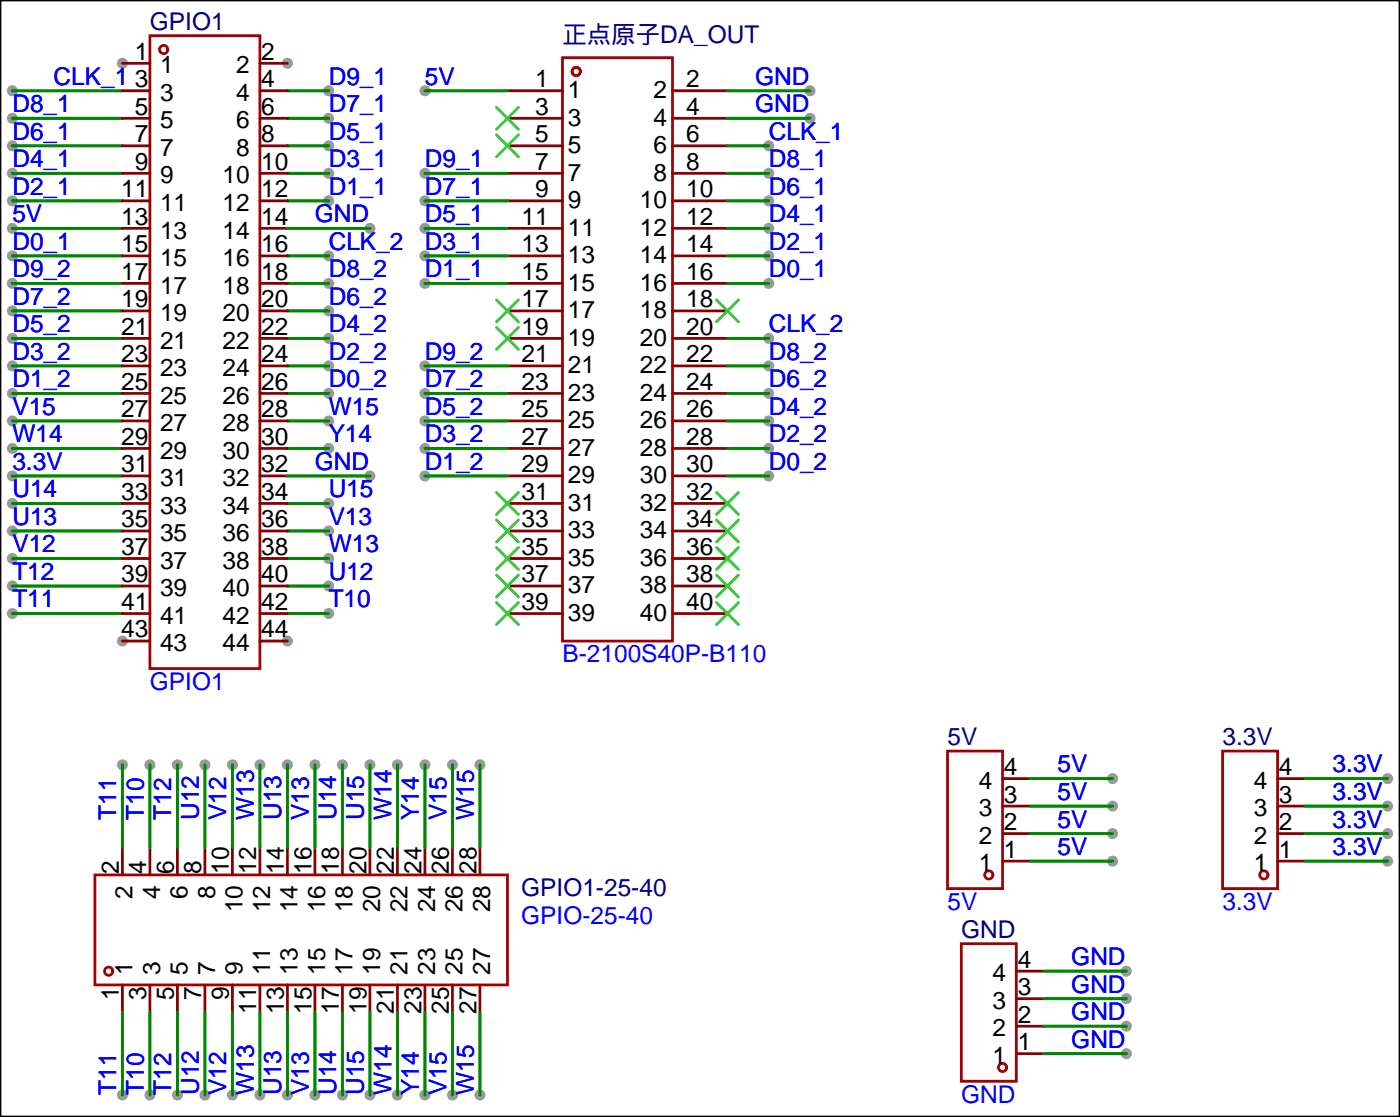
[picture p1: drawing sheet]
<svg xmlns="http://www.w3.org/2000/svg" width="129mm" height="103mm" viewBox="0 0 129 103" stroke-linecap="round" stroke-linejoin="round" font-family="sans-serif">
<path d="M0 0h129.3v103.1h-129.3z" fill="#fff" stroke="#000" stroke-width=".25"/>
<g fill="#999">
<circle cx="11.3" cy="5.8" r=".51"/>
<circle cx="26.5" cy="59.2" r=".51"/>
<circle cx="11.3" cy="59.2" r=".51"/>
<circle cx="26.5" cy="5.8" r=".51"/>
<circle cx="39.2" cy="8.4" r=".51"/>
<circle cx="1.1" cy="8.4" r=".51"/>
<circle cx="30.4" cy="8.4" r=".51"/>
<circle cx="1.1" cy="10.9" r=".51"/>
<circle cx="30.4" cy="10.9" r=".51"/>
<circle cx="71" cy="16" r=".51"/>
<circle cx="71" cy="13.5" r=".51"/>
<circle cx="71" cy="18.5" r=".51"/>
<circle cx="1.1" cy="13.5" r=".51"/>
<circle cx="39.2" cy="18.5" r=".51"/>
<circle cx="39.2" cy="16" r=".51"/>
<circle cx="30.4" cy="13.5" r=".51"/>
<circle cx="39.2" cy="21.1" r=".51"/>
<circle cx="1.1" cy="16" r=".51"/>
<circle cx="71" cy="21.1" r=".51"/>
<circle cx="39.2" cy="23.6" r=".51"/>
<circle cx="30.4" cy="16" r=".51"/>
<circle cx="71" cy="23.6" r=".51"/>
<circle cx="1.1" cy="21.1" r=".51"/>
<circle cx="1.1" cy="18.5" r=".51"/>
<circle cx="30.4" cy="18.5" r=".51"/>
<circle cx="39.2" cy="26.2" r=".51"/>
<circle cx="1.1" cy="23.6" r=".51"/>
<circle cx="71" cy="26.2" r=".51"/>
<circle cx="30.4" cy="23.6" r=".51"/>
<circle cx="71" cy="31.2" r=".51"/>
<circle cx="1.1" cy="26.2" r=".51"/>
<circle cx="39.2" cy="33.8" r=".51"/>
<circle cx="30.4" cy="26.2" r=".51"/>
<circle cx="71" cy="33.8" r=".51"/>
<circle cx="1.1" cy="28.7" r=".51"/>
<circle cx="39.2" cy="36.3" r=".51"/>
<circle cx="30.4" cy="28.7" r=".51"/>
<circle cx="71" cy="36.3" r=".51"/>
<circle cx="1.1" cy="31.2" r=".51"/>
<circle cx="39.2" cy="38.9" r=".51"/>
<circle cx="71" cy="38.9" r=".51"/>
<circle cx="30.4" cy="31.2" r=".51"/>
<circle cx="1.1" cy="33.8" r=".51"/>
<circle cx="39.2" cy="41.4" r=".51"/>
<circle cx="30.4" cy="33.8" r=".51"/>
<circle cx="71" cy="41.4" r=".51"/>
<circle cx="39.2" cy="43.9" r=".51"/>
<circle cx="1.1" cy="36.3" r=".51"/>
<circle cx="30.4" cy="36.3" r=".51"/>
<circle cx="71" cy="43.9" r=".51"/>
<circle cx="1.1" cy="38.9" r=".51"/>
<circle cx="1.1" cy="41.4" r=".51"/>
<circle cx="1.1" cy="43.9" r=".51"/>
<circle cx="1.1" cy="46.5" r=".51"/>
<circle cx="1.1" cy="49" r=".51"/>
<circle cx="1.1" cy="51.6" r=".51"/>
<circle cx="1.1" cy="54.1" r=".51"/>
<circle cx="1.1" cy="56.6" r=".51"/>
<circle cx="30.4" cy="56.6" r=".51"/>
<circle cx="30.4" cy="54.1" r=".51"/>
<circle cx="30.4" cy="51.6" r=".51"/>
<circle cx="30.4" cy="49" r=".51"/>
<circle cx="30.4" cy="46.5" r=".51"/>
<circle cx="30.4" cy="41.4" r=".51"/>
<circle cx="30.4" cy="38.9" r=".51"/>
<circle cx="74.8" cy="8.4" r=".51"/>
<circle cx="74.8" cy="10.9" r=".51"/>
<circle cx="34.2" cy="21.1" r=".51"/>
<circle cx="34.2" cy="43.9" r=".51"/>
<circle cx="102.7" cy="71.9" r=".51"/>
<circle cx="102.7" cy="74.4" r=".51"/>
<circle cx="102.7" cy="77" r=".51"/>
<circle cx="102.7" cy="79.5" r=".51"/>
<circle cx="104" cy="89.7" r=".51"/>
<circle cx="104" cy="92.2" r=".51"/>
<circle cx="104" cy="94.7" r=".51"/>
<circle cx="104" cy="97.3" r=".51"/>
<circle cx="128.1" cy="71.9" r=".51"/>
<circle cx="128.1" cy="74.4" r=".51"/>
<circle cx="128.1" cy="77" r=".51"/>
<circle cx="128.1" cy="79.5" r=".51"/>
<circle cx="11.3" cy="70.6" r=".51"/>
<circle cx="11.3" cy="101.1" r=".51"/>
<circle cx="13.8" cy="70.6" r=".51"/>
<circle cx="13.8" cy="101.1" r=".51"/>
<circle cx="16.4" cy="70.6" r=".51"/>
<circle cx="16.4" cy="101.1" r=".51"/>
<circle cx="18.9" cy="70.6" r=".51"/>
<circle cx="18.9" cy="101.1" r=".51"/>
<circle cx="21.5" cy="70.6" r=".51"/>
<circle cx="21.5" cy="101.1" r=".51"/>
<circle cx="24" cy="70.6" r=".51"/>
<circle cx="24" cy="101.1" r=".51"/>
<circle cx="26.5" cy="70.6" r=".51"/>
<circle cx="26.5" cy="101.1" r=".51"/>
<circle cx="29.1" cy="70.6" r=".51"/>
<circle cx="29.1" cy="101.1" r=".51"/>
<circle cx="31.6" cy="70.6" r=".51"/>
<circle cx="31.6" cy="101.1" r=".51"/>
<circle cx="34.2" cy="70.6" r=".51"/>
<circle cx="34.2" cy="101.1" r=".51"/>
<circle cx="36.7" cy="70.6" r=".51"/>
<circle cx="36.7" cy="101.1" r=".51"/>
<circle cx="39.2" cy="70.6" r=".51"/>
<circle cx="39.2" cy="101.1" r=".51"/>
<circle cx="41.8" cy="70.6" r=".51"/>
<circle cx="41.8" cy="101.1" r=".51"/>
<circle cx="44.3" cy="70.6" r=".51"/>
<circle cx="44.3" cy="101.1" r=".51"/>
</g>
<g fill="none" stroke="#a10000" stroke-width=".25">
<path d="M13.8 3.3h10.2v58.4h-10.2zM51.9 5.3h10.2v53.9h-10.2zM87.5 69.3h5.1v12.7h-5.1zM112.9 69.3h5.1v12.7h-5.1zM8.8 80.8h38.1v10.1h-38.1zM88.8 87.1h5.1v12.7h-5.1z"/>
<circle cx="15.1" cy="4.6" r=".38"/>
<circle cx="53.2" cy="6.6" r=".38"/>
<circle cx="10" cy="89.7" r=".38"/>
<circle cx="91.3" cy="80.8" r=".38"/>
<circle cx="92.6" cy="98.6" r=".38"/>
<circle cx="116.7" cy="80.8" r=".38"/>
</g>
<g fill="none" stroke="#870000" stroke-width=".25">
<path d="M11.3 8.4h2.5M11.3 10.9h2.5M11.3 13.5h2.5M11.3 16h2.5M11.3 18.5h2.5M11.3 5.8h2.5M24 8.4h2.5M24 10.9h2.5M24 13.5h2.5M24 16h2.5M24 18.5h2.5M24 5.8h2.5"/>
<path d="M46.9 8.4h5M46.9 10.9h5M46.9 13.5h5M46.9 16h5M46.9 18.5h5M62.1 8.4h5.1M62.1 10.9h5.1M62.1 13.5h5.1M62.1 16h5.1M62.1 18.5h5.1M11.3 21.1h2.5M11.3 23.6h2.5"/>
<path d="M11.3 26.2h2.5M11.3 28.7h2.5M11.3 31.2h2.5M11.3 33.8h2.5M11.3 36.3h2.5M11.3 38.9h2.5M24 21.1h2.5M24 23.6h2.5M24 26.2h2.5M24 28.7h2.5M24 31.2h2.5M24 33.8h2.5"/>
<path d="M24 36.3h2.5M24 38.9h2.5M46.9 21.1h5M46.9 23.6h5M46.9 26.2h5M46.9 28.7h5M46.9 31.2h5M46.9 33.8h5M46.9 36.3h5M46.9 38.9h5M62.1 21.1h5.1M62.1 23.6h5.1"/>
<path d="M62.1 26.2h5.1M62.1 28.7h5.1M62.1 31.2h5.1M62.1 33.8h5.1M62.1 36.3h5.1M62.1 38.9h5.1M11.3 41.4h2.5M11.3 43.9h2.5M11.3 46.5h2.5M11.3 49h2.5M11.3 51.6h2.5M11.3 54.1h2.5"/>
<path d="M11.3 56.6h2.5M11.3 59.2h2.5M24 41.4h2.5M24 43.9h2.5M24 46.5h2.5M24 49h2.5M24 51.6h2.5M24 54.1h2.5M24 56.6h2.5M24 59.2h2.5M46.9 41.4h5M46.9 43.9h5"/>
<path d="M46.9 46.5h5M46.9 49h5M46.9 51.6h5M46.9 54.1h5M46.9 56.6h5M62.1 41.4h5.1M62.1 43.9h5.1M62.1 46.5h5.1M62.1 49h5.1M62.1 51.6h5.1M62.1 54.1h5.1M62.1 56.6h5.1"/>
<path d="M11.3 78.2v2.6M13.8 78.2v2.6M16.4 78.2v2.6M18.9 78.2v2.6M21.5 78.2v2.6M24 78.2v2.6M26.5 78.2v2.6M29.1 78.2v2.6M31.6 78.2v2.6M34.2 78.2v2.6M36.7 78.2v2.6M39.2 78.2v2.6"/>
<path d="M41.8 78.2v2.6M44.3 78.2v2.6M92.6 79.5h2.5M92.6 77h2.5M92.6 74.4h2.5M92.6 71.9h2.5M118 79.5h2.5M118 77h2.5M118 74.4h2.5M118 71.9h2.5M11.3 90.9v2.6M13.8 90.9v2.6"/>
<path d="M16.4 90.9v2.6M18.9 90.9v2.6M21.5 90.9v2.6M24 90.9v2.6M26.5 90.9v2.6M29.1 90.9v2.6M31.6 90.9v2.6M34.2 90.9v2.6M36.7 90.9v2.6M39.2 90.9v2.6M41.8 90.9v2.6M44.3 90.9v2.6"/>
<path d="M93.9 97.3h2.5M93.9 94.7h2.5M93.9 92.2h2.5M93.9 89.7h2.5"/>
</g>
<g fill="none" stroke="#3c3" stroke-width=".25">
<path d="M45.8 9.9l2.1 2M45.8 12.4l2.1 2.1M47.9 9.9l-2.1 2M47.9 12.4l-2.1 2.1M45.8 27.7l2.1 2M45.8 30.2l2.1 2.1M47.9 27.7l-2.1 2M47.9 30.2l-2.1 2.1M66.2 27.7l2 2M68.2 27.7l-2 2M45.8 45.5l2.1 2M45.8 48l2.1 2"/>
<path d="M45.8 50.5l2.1 2.1M45.8 53.1l2.1 2M45.8 55.6l2.1 2.1M47.9 48l-2.1 2M47.9 45.5l-2.1 2M47.9 50.5l-2.1 2.1M47.9 53.1l-2.1 2M47.9 55.6l-2.1 2.1M66.2 45.5l2 2M66.2 48l2 2M66.2 50.5l2 2.1M66.2 53.1l2 2"/>
<path d="M66.2 55.6l2 2.1M68.2 45.5l-2 2M68.2 48l-2 2M68.2 50.5l-2 2.1M68.2 53.1l-2 2M68.2 55.6l-2 2.1"/>
</g>
<g fill="none" stroke="#008700" stroke-width=".25">
<path d="M1.1 8.4h10.2M1.1 10.9h10.2M1.1 16h10.2M1.1 13.5h10.2M1.1 18.5h10.2M26.5 8.4h3.9M26.5 10.9h3.9M26.5 16h3.9M26.5 13.5h3.9M26.5 18.5h3.9M39.2 8.4h7.7M39.2 16h7.7"/>
<path d="M39.2 18.5h7.7M67.2 8.4h7.6M67.2 10.9h7.6M67.2 16h3.8M67.2 13.5h3.8M67.2 18.5h3.8M1.1 21.1h10.2M1.1 23.6h10.2M1.1 26.2h10.2M1.1 31.2h10.2M1.1 33.8h10.2M1.1 28.7h10.2"/>
<path d="M1.1 36.3h10.2M1.1 38.9h10.2M26.5 21.1h7.7M26.5 23.6h3.9M26.5 26.2h3.9M26.5 31.2h3.9M26.5 33.8h3.9M26.5 28.7h3.9M26.5 36.3h3.9M26.5 38.9h3.9M39.2 21.1h7.7M39.2 23.6h7.7"/>
<path d="M39.2 26.2h7.7M39.2 33.8h7.7M39.2 36.3h7.7M39.2 38.9h7.7M67.2 21.1h3.8M67.2 23.6h3.8M67.2 26.2h3.8M67.2 31.2h3.8M67.2 33.8h3.8M67.2 36.3h3.8M67.2 38.9h3.8M1.1 41.4h10.2"/>
<path d="M1.1 43.9h10.2M1.1 46.5h10.2M1.1 49h10.2M1.1 51.6h10.2M1.1 54.1h10.2M1.1 56.6h10.2M26.5 41.4h3.9M26.5 43.9h7.7M26.5 46.5h3.9M26.5 49h3.9M26.5 51.6h3.9M26.5 54.1h3.9"/>
<path d="M26.5 56.6h3.9M39.2 41.4h7.7M39.2 43.9h7.7M67.2 41.4h3.8M67.2 43.9h3.8M11.3 70.6v7.6M13.8 70.6v7.6M16.4 70.6v7.6M18.9 70.6v7.6M21.5 70.6v7.6M24 70.6v7.6M26.5 70.6v7.6"/>
<path d="M29.1 70.6v7.6M31.6 70.6v7.6M34.2 70.6v7.6M36.7 70.6v7.6M39.2 70.6v7.6M41.8 70.6v7.6M44.3 70.6v7.6M95.1 71.9h7.6M95.1 74.4h7.6M95.1 77h7.6M95.1 79.5h7.6M120.5 71.9h7.6"/>
<path d="M120.5 74.4h7.6M120.5 77h7.6M120.5 79.5h7.6M11.3 93.5v7.6M13.8 93.5v7.6M16.4 93.5v7.6M18.9 93.5v7.6M21.5 93.5v7.6M24 93.5v7.6M26.5 93.5v7.6M29.1 93.5v7.6M31.6 93.5v7.6"/>
<path d="M34.2 93.5v7.6M36.7 93.5v7.6M39.2 93.5v7.6M41.8 93.5v7.6M44.3 93.5v7.6M96.4 89.7h7.6M96.4 92.2h7.6M96.4 94.7h7.6M96.4 97.3h7.6"/>
</g>
<g font-size="2.3">
<text x="12.5" y="5.5">1</text>
<text x="24.1" y="5.5">2</text>
<text x="12.5" y="8.1">3</text>
<text x="12.5" y="10.6">5</text>
<text x="14.8" y="6.8">1</text>
<text x="14.8" y="9.3">3</text>
<text x="14.8" y="11.9">5</text>
<text x="21.8" y="11.9">6</text>
<text x="21.8" y="9.3">4</text>
<text x="21.8" y="6.8">2</text>
<text x="24.1" y="10.6">6</text>
<text x="24.1" y="8.1">4</text>
<text x="49.4" y="8.1">1</text>
<text x="49.4" y="10.6">3</text>
<text x="52.5" y="9.1">1</text>
<text x="52.5" y="11.6">3</text>
<text x="60.3" y="9.1">2</text>
<text x="60.3" y="11.6">4</text>
<text x="63.4" y="8.1">2</text>
<text x="63.4" y="10.6">4</text>
<text x="12.5" y="13.1">7</text>
<text x="12.5" y="15.7">9</text>
<text x="14.8" y="14.4">7</text>
<text x="14.8" y="16.9">9</text>
<text x="20.6" y="16.9">10</text>
<text x="21.8" y="14.4">8</text>
<text x="24.1" y="15.7">10</text>
<text x="24.1" y="13.1">8</text>
<text x="49.4" y="13.1">5</text>
<text x="49.4" y="15.7">7</text>
<text x="52.5" y="14.1">5</text>
<text x="52.5" y="16.7">7</text>
<text x="60.3" y="14.1">6</text>
<text x="60.3" y="16.7">8</text>
<text x="63.4" y="13.1">6</text>
<text x="63.4" y="15.7">8</text>
<text x="11.2" y="18.2">11</text>
<text x="11.2" y="20.8">13</text>
<text x="11.2" y="23.3">15</text>
<text x="14.8" y="19.5">11</text>
<text x="14.8" y="22">13</text>
<text x="20.6" y="22">14</text>
<text x="20.6" y="19.5">12</text>
<text x="24.1" y="23.3">16</text>
<text x="24.1" y="20.8">14</text>
<text x="24.1" y="18.2">12</text>
<text x="48.2" y="20.8">11</text>
<text x="48.2" y="23.3">13</text>
<text x="49.4" y="18.2">9</text>
<text x="52.5" y="19.2">9</text>
<text x="52.5" y="21.8">11</text>
<text x="59.1" y="19.2">10</text>
<text x="59.1" y="21.8">12</text>
<text x="63.4" y="18.2">10</text>
<text x="63.4" y="20.8">12</text>
<text x="63.4" y="23.3">14</text>
<text x="11.2" y="25.8">17</text>
<text x="11.2" y="28.4">19</text>
<text x="14.8" y="24.6">15</text>
<text x="14.8" y="27.1">17</text>
<text x="14.8" y="29.6">19</text>
<text x="20.6" y="29.6">20</text>
<text x="20.6" y="27.1">18</text>
<text x="20.6" y="24.6">16</text>
<text x="24.1" y="28.4">20</text>
<text x="24.1" y="25.8">18</text>
<text x="48.2" y="25.8">15</text>
<text x="48.2" y="28.4">17</text>
<text x="52.5" y="24.3">13</text>
<text x="52.5" y="26.8">15</text>
<text x="52.5" y="29.4">17</text>
<text x="59.1" y="24.3">14</text>
<text x="59.1" y="26.8">16</text>
<text x="59.1" y="29.4">18</text>
<text x="63.4" y="25.8">16</text>
<text x="63.4" y="28.4">18</text>
<text x="11.2" y="30.9">21</text>
<text x="11.2" y="33.5">23</text>
<text x="11.2" y="36">25</text>
<text x="14.8" y="32.2">21</text>
<text x="14.8" y="34.7">23</text>
<text x="20.6" y="34.7">24</text>
<text x="20.6" y="32.2">22</text>
<text x="24.1" y="36">26</text>
<text x="24.1" y="33.5">24</text>
<text x="24.1" y="30.9">22</text>
<text x="48.2" y="30.9">19</text>
<text x="48.2" y="33.5">21</text>
<text x="48.2" y="36">23</text>
<text x="52.5" y="31.9">19</text>
<text x="52.5" y="34.5">21</text>
<text x="59.1" y="31.9">20</text>
<text x="59.1" y="34.5">22</text>
<text x="63.4" y="30.9">20</text>
<text x="63.4" y="33.5">22</text>
<text x="63.4" y="36">24</text>
<text x="11.2" y="38.5">27</text>
<text x="11.2" y="41.1">29</text>
<text x="14.8" y="37.3">25</text>
<text x="14.8" y="39.8">27</text>
<text x="20.6" y="39.8">28</text>
<text x="20.6" y="37.3">26</text>
<text x="24.1" y="41.1">30</text>
<text x="24.1" y="38.5">28</text>
<text x="48.2" y="38.5">25</text>
<text x="48.2" y="41.1">27</text>
<text x="52.5" y="37">23</text>
<text x="52.5" y="39.5">25</text>
<text x="59.1" y="37">24</text>
<text x="59.1" y="39.5">26</text>
<text x="63.4" y="38.5">26</text>
<text x="63.4" y="41.1">28</text>
<text x="11.2" y="43.6">31</text>
<text x="11.2" y="46.2">33</text>
<text x="14.8" y="42.3">29</text>
<text x="14.8" y="44.9">31</text>
<text x="14.8" y="47.4">33</text>
<text x="20.6" y="47.4">34</text>
<text x="20.6" y="44.9">32</text>
<text x="20.6" y="42.3">30</text>
<text x="24.1" y="46.2">34</text>
<text x="24.1" y="43.6">32</text>
<text x="48.2" y="43.6">29</text>
<text x="48.2" y="46.2">31</text>
<text x="52.5" y="42.1">27</text>
<text x="52.5" y="44.6">29</text>
<text x="52.5" y="47.2">31</text>
<text x="59.1" y="42.1">28</text>
<text x="59.1" y="44.6">30</text>
<text x="59.1" y="47.2">32</text>
<text x="63.4" y="43.6">30</text>
<text x="63.4" y="46.2">32</text>
<text x="11.2" y="48.7">35</text>
<text x="11.2" y="51.2">37</text>
<text x="11.2" y="53.8">39</text>
<text x="14.8" y="50">35</text>
<text x="14.8" y="52.5">37</text>
<text x="20.6" y="52.5">38</text>
<text x="20.6" y="50">36</text>
<text x="24.1" y="53.8">40</text>
<text x="24.1" y="51.2">38</text>
<text x="24.1" y="48.7">36</text>
<text x="48.2" y="48.7">33</text>
<text x="48.2" y="51.2">35</text>
<text x="48.2" y="53.8">37</text>
<text x="52.5" y="49.7">33</text>
<text x="52.5" y="52.2">35</text>
<text x="59.1" y="49.7">34</text>
<text x="59.1" y="52.2">36</text>
<text x="63.4" y="48.7">34</text>
<text x="63.4" y="51.2">36</text>
<text x="63.4" y="53.8">38</text>
<text x="11.2" y="56.3">41</text>
<text x="11.2" y="58.9">43</text>
<text x="14.8" y="55">39</text>
<text x="14.8" y="57.6">41</text>
<text x="20.6" y="57.6">42</text>
<text x="20.6" y="55">40</text>
<text x="24.1" y="58.9">44</text>
<text x="24.1" y="56.3">42</text>
<text x="48.2" y="56.3">39</text>
<text x="52.5" y="54.8">37</text>
<text x="52.5" y="57.3">39</text>
<text x="59.1" y="54.8">38</text>
<text x="59.1" y="57.3">40</text>
<text x="63.4" y="56.3">40</text>
<text x="14.8" y="60.1">43</text>
<text x="20.6" y="60.1">44</text>
<text x="92.7" y="71.6">4</text>
<text x="118.1" y="71.6">4</text>
<text x="90.4" y="77.9">2</text>
<text x="90.4" y="75.4">3</text>
<text x="90.4" y="72.8">4</text>
<text x="92.7" y="76.6">2</text>
<text x="92.7" y="74.1">3</text>
<text x="115.8" y="77.9">2</text>
<text x="115.8" y="75.4">3</text>
<text x="115.8" y="72.8">4</text>
<text x="118.1" y="76.6">2</text>
<text x="118.1" y="74.1">3</text>
<text x="11" y="80.6" transform="rotate(-90 11 80.6)">2</text>
<text x="12.2" y="83" transform="rotate(-90 12.2 83)">2</text>
<text x="13.5" y="80.6" transform="rotate(-90 13.5 80.6)">4</text>
<text x="14.8" y="83" transform="rotate(-90 14.8 83)">4</text>
<text x="16.1" y="80.6" transform="rotate(-90 16.1 80.6)">6</text>
<text x="17.3" y="83" transform="rotate(-90 17.3 83)">6</text>
<text x="18.6" y="80.6" transform="rotate(-90 18.6 80.6)">8</text>
<text x="19.9" y="83" transform="rotate(-90 19.9 83)">8</text>
<text x="21.1" y="80.6" transform="rotate(-90 21.1 80.6)">10</text>
<text x="23.7" y="80.6" transform="rotate(-90 23.7 80.6)">12</text>
<text x="26.2" y="80.6" transform="rotate(-90 26.2 80.6)">14</text>
<text x="28.8" y="80.6" transform="rotate(-90 28.8 80.6)">16</text>
<text x="31.3" y="80.6" transform="rotate(-90 31.3 80.6)">18</text>
<text x="33.8" y="80.6" transform="rotate(-90 33.8 80.6)">20</text>
<text x="36.4" y="80.6" transform="rotate(-90 36.4 80.6)">22</text>
<text x="38.9" y="80.6" transform="rotate(-90 38.9 80.6)">24</text>
<text x="41.5" y="80.6" transform="rotate(-90 41.5 80.6)">26</text>
<text x="44" y="80.6" transform="rotate(-90 44 80.6)">28</text>
<text x="90.4" y="80.4">1</text>
<text x="92.7" y="79.2">1</text>
<text x="115.8" y="80.4">1</text>
<text x="118.1" y="79.2">1</text>
<text x="12.2" y="90" transform="rotate(-90 12.2 90)">1</text>
<text x="14.8" y="90" transform="rotate(-90 14.8 90)">3</text>
<text x="17.3" y="90" transform="rotate(-90 17.3 90)">5</text>
<text x="19.9" y="90" transform="rotate(-90 19.9 90)">7</text>
<text x="22.4" y="90" transform="rotate(-90 22.4 90)">9</text>
<text x="22.4" y="84.2" transform="rotate(-90 22.4 84.2)">10</text>
<text x="24.9" y="90" transform="rotate(-90 24.9 90)">11</text>
<text x="24.9" y="84.2" transform="rotate(-90 24.9 84.2)">12</text>
<text x="27.5" y="90" transform="rotate(-90 27.5 90)">13</text>
<text x="27.5" y="84.2" transform="rotate(-90 27.5 84.2)">14</text>
<text x="30" y="90" transform="rotate(-90 30 90)">15</text>
<text x="30" y="84.2" transform="rotate(-90 30 84.2)">16</text>
<text x="32.6" y="90" transform="rotate(-90 32.6 90)">17</text>
<text x="32.6" y="84.2" transform="rotate(-90 32.6 84.2)">18</text>
<text x="35.1" y="90" transform="rotate(-90 35.1 90)">19</text>
<text x="35.1" y="84.2" transform="rotate(-90 35.1 84.2)">20</text>
<text x="37.6" y="90" transform="rotate(-90 37.6 90)">21</text>
<text x="37.6" y="84.2" transform="rotate(-90 37.6 84.2)">22</text>
<text x="40.2" y="90" transform="rotate(-90 40.2 90)">23</text>
<text x="40.2" y="84.2" transform="rotate(-90 40.2 84.2)">24</text>
<text x="42.7" y="90" transform="rotate(-90 42.7 90)">25</text>
<text x="42.7" y="84.2" transform="rotate(-90 42.7 84.2)">26</text>
<text x="45.3" y="90" transform="rotate(-90 45.3 90)">27</text>
<text x="45.3" y="84.2" transform="rotate(-90 45.3 84.2)">28</text>
<text x="94" y="89.3">4</text>
<text x="11" y="92.3" transform="rotate(-90 11 92.3)">1</text>
<text x="13.5" y="92.3" transform="rotate(-90 13.5 92.3)">3</text>
<text x="16.1" y="92.3" transform="rotate(-90 16.1 92.3)">5</text>
<text x="18.6" y="92.3" transform="rotate(-90 18.6 92.3)">7</text>
<text x="21.1" y="92.3" transform="rotate(-90 21.1 92.3)">9</text>
<text x="23.7" y="93.6" transform="rotate(-90 23.7 93.6)">11</text>
<text x="26.2" y="93.6" transform="rotate(-90 26.2 93.6)">13</text>
<text x="28.8" y="93.6" transform="rotate(-90 28.8 93.6)">15</text>
<text x="31.3" y="93.6" transform="rotate(-90 31.3 93.6)">17</text>
<text x="33.8" y="93.6" transform="rotate(-90 33.8 93.6)">19</text>
<text x="36.4" y="93.6" transform="rotate(-90 36.4 93.6)">21</text>
<text x="38.9" y="93.6" transform="rotate(-90 38.9 93.6)">23</text>
<text x="41.5" y="93.6" transform="rotate(-90 41.5 93.6)">25</text>
<text x="44" y="93.6" transform="rotate(-90 44 93.6)">27</text>
<text x="91.7" y="95.7">2</text>
<text x="91.7" y="93.1">3</text>
<text x="91.7" y="90.6">4</text>
<text x="94" y="94.4">2</text>
<text x="94" y="91.9">3</text>
<text x="91.7" y="98.2">1</text>
<text x="94" y="97">1</text>
</g>
<g font-size="2.3" fill="#000080">
<text x="13.8" y="2.7">GPIO1</text>
<text x="51.9" y="4">正点原子DA_OUT</text>
<text x="87.5" y="68.8">5V</text>
<text x="112.9" y="68.8">3.3V</text>
<text x="48.1" y="82.7">GPIO1-25-40</text>
<text x="88.8" y="86.6">GND</text>
</g>
<g font-size="2.3" fill="#00f">
<text x="1.1" y="10.4">D8_1</text>
<text x="5" y="7.8">CLK_1</text>
<text x="30.4" y="7.8">D9_1</text>
<text x="30.4" y="10.4">D7_1</text>
<text x="39.2" y="7.8">5V</text>
<text x="69.7" y="7.8">GND</text>
<text x="69.7" y="10.4">GND</text>
<text x="1.1" y="12.9">D6_1</text>
<text x="1.1" y="15.4">D4_1</text>
<text x="1.1" y="18">D2_1</text>
<text x="30.4" y="12.9">D5_1</text>
<text x="30.4" y="15.4">D3_1</text>
<text x="30.4" y="18">D1_1</text>
<text x="39.2" y="18">D7_1</text>
<text x="39.2" y="15.4">D9_1</text>
<text x="71" y="15.4">D8_1</text>
<text x="71" y="12.9">CLK_1</text>
<text x="71" y="18">D6_1</text>
<text x="1.1" y="20.5">5V</text>
<text x="1.1" y="23.1">D0_1</text>
<text x="29.1" y="20.5">GND</text>
<text x="30.4" y="23.1">CLK_2</text>
<text x="39.2" y="20.5">D5_1</text>
<text x="39.2" y="23.1">D3_1</text>
<text x="71" y="20.5">D4_1</text>
<text x="71" y="23.1">D2_1</text>
<text x="1.1" y="25.6">D9_2</text>
<text x="1.1" y="28.1">D7_2</text>
<text x="30.4" y="25.6">D8_2</text>
<text x="30.4" y="28.1">D6_2</text>
<text x="39.2" y="25.6">D1_1</text>
<text x="71" y="25.6">D0_1</text>
<text x="1.1" y="30.7">D5_2</text>
<text x="1.1" y="33.2">D3_2</text>
<text x="1.1" y="35.8">D1_2</text>
<text x="30.4" y="30.7">D4_2</text>
<text x="30.4" y="33.2">D2_2</text>
<text x="30.4" y="35.8">D0_2</text>
<text x="39.2" y="33.2">D9_2</text>
<text x="39.2" y="35.8">D7_2</text>
<text x="71" y="30.7">CLK_2</text>
<text x="71" y="33.2">D8_2</text>
<text x="71" y="35.8">D6_2</text>
<text x="1.1" y="38.3">V15</text>
<text x="1.1" y="40.8">W14</text>
<text x="30.4" y="40.8">Y14</text>
<text x="30.4" y="38.3">W15</text>
<text x="39.2" y="38.3">D5_2</text>
<text x="39.2" y="40.8">D3_2</text>
<text x="71" y="38.3">D4_2</text>
<text x="71" y="40.8">D2_2</text>
<text x="1.1" y="43.4">3.3V</text>
<text x="1.1" y="45.9">U14</text>
<text x="29.1" y="43.4">GND</text>
<text x="30.4" y="45.9">U15</text>
<text x="39.2" y="43.4">D1_2</text>
<text x="71" y="43.4">D0_2</text>
<text x="1.1" y="48.5">U13</text>
<text x="1.1" y="51">V12</text>
<text x="1.1" y="53.5">T12</text>
<text x="30.4" y="53.5">U12</text>
<text x="30.4" y="51">W13</text>
<text x="30.4" y="48.5">V13</text>
<text x="1.1" y="56.1">T11</text>
<text x="30.4" y="56.1">T10</text>
<text x="13.8" y="63.7">GPIO1</text>
<text x="51.9" y="61.2">B-2100S40P-B110</text>
<text x="97.7" y="71.3">5V</text>
<text x="123.1" y="71.3">3.3V</text>
<text x="10.7" y="75.7" transform="rotate(-90 10.7 75.7)">T11</text>
<text x="13.3" y="75.7" transform="rotate(-90 13.3 75.7)">T10</text>
<text x="15.8" y="75.7" transform="rotate(-90 15.8 75.7)">T12</text>
<text x="18.4" y="75.7" transform="rotate(-90 18.4 75.7)">U12</text>
<text x="20.9" y="75.7" transform="rotate(-90 20.9 75.7)">V12</text>
<text x="23.4" y="75.7" transform="rotate(-90 23.4 75.7)">W13</text>
<text x="26" y="75.7" transform="rotate(-90 26 75.7)">U13</text>
<text x="28.5" y="75.7" transform="rotate(-90 28.5 75.7)">V13</text>
<text x="31.1" y="75.7" transform="rotate(-90 31.1 75.7)">U14</text>
<text x="33.6" y="75.7" transform="rotate(-90 33.6 75.7)">U15</text>
<text x="36.1" y="75.7" transform="rotate(-90 36.1 75.7)">W14</text>
<text x="38.7" y="75.7" transform="rotate(-90 38.7 75.7)">Y14</text>
<text x="41.2" y="75.7" transform="rotate(-90 41.2 75.7)">V15</text>
<text x="43.8" y="75.7" transform="rotate(-90 43.8 75.7)">W15</text>
<text x="97.7" y="73.9">5V</text>
<text x="97.7" y="76.4">5V</text>
<text x="123.1" y="73.9">3.3V</text>
<text x="123.1" y="76.4">3.3V</text>
<text x="97.7" y="78.9">5V</text>
<text x="123.1" y="78.9">3.3V</text>
<text x="48.1" y="85.3">GPIO-25-40</text>
<text x="87.5" y="84">5V</text>
<text x="98.9" y="89.1">GND</text>
<text x="112.9" y="84">3.3V</text>
<text x="98.9" y="91.6">GND</text>
<text x="98.9" y="94.2">GND</text>
<text x="10.7" y="101.1" transform="rotate(-90 10.7 101.1)">T11</text>
<text x="13.3" y="101.1" transform="rotate(-90 13.3 101.1)">T10</text>
<text x="15.8" y="101.1" transform="rotate(-90 15.8 101.1)">T12</text>
<text x="18.4" y="101.1" transform="rotate(-90 18.4 101.1)">U12</text>
<text x="20.9" y="101.1" transform="rotate(-90 20.9 101.1)">V12</text>
<text x="23.4" y="101.1" transform="rotate(-90 23.4 101.1)">W13</text>
<text x="26" y="101.1" transform="rotate(-90 26 101.1)">U13</text>
<text x="28.5" y="101.1" transform="rotate(-90 28.5 101.1)">V13</text>
<text x="31.1" y="101.1" transform="rotate(-90 31.1 101.1)">U14</text>
<text x="33.6" y="101.1" transform="rotate(-90 33.6 101.1)">U15</text>
<text x="36.1" y="101.1" transform="rotate(-90 36.1 101.1)">W14</text>
<text x="38.7" y="101.1" transform="rotate(-90 38.7 101.1)">Y14</text>
<text x="41.2" y="101.1" transform="rotate(-90 41.2 101.1)">V15</text>
<text x="43.8" y="101.1" transform="rotate(-90 43.8 101.1)">W15</text>
<text x="88.8" y="101.8">GND</text>
<text x="98.9" y="96.7">GND</text>
</g>
</svg>
